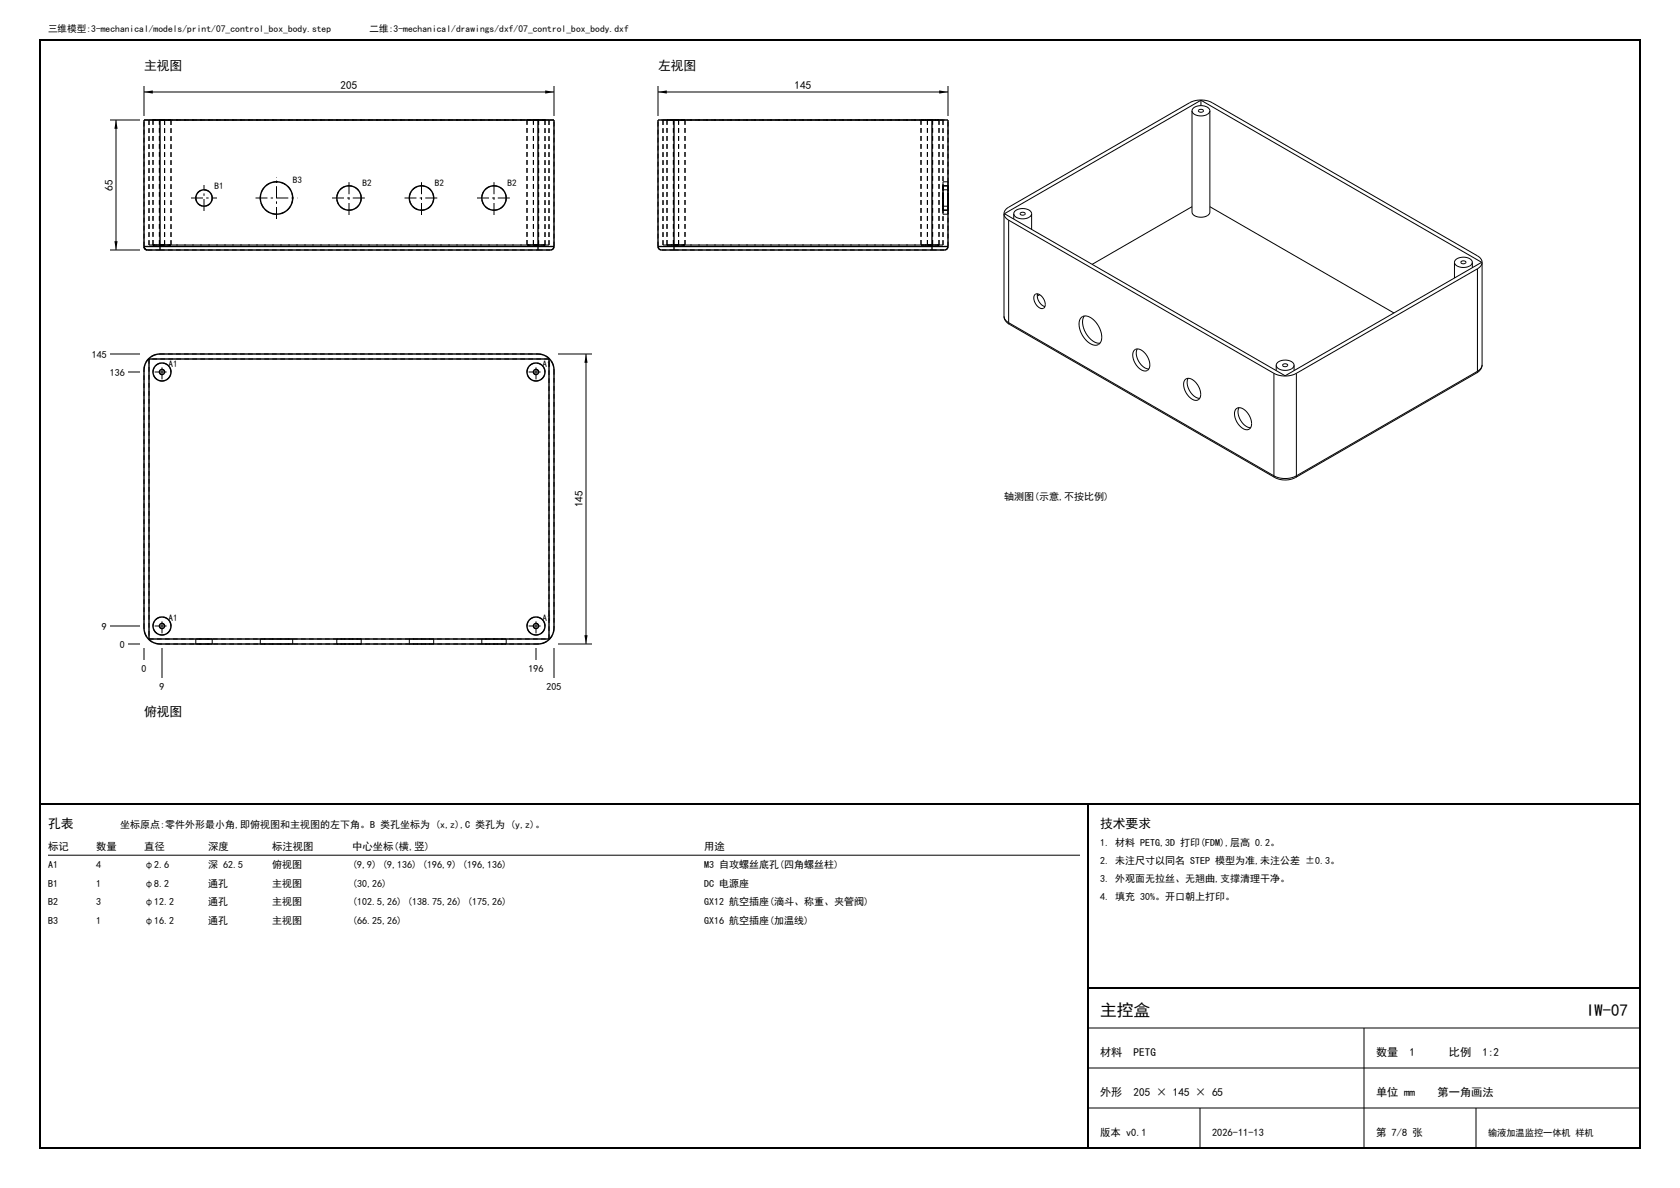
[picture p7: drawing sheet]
<svg xmlns="http://www.w3.org/2000/svg" width="420mm" height="297mm" viewBox="0 0 420 297" stroke-linecap="round" stroke-linejoin="round" font-family="sans-serif">
<path d="M10 10h400v277h-400zM10 201h400M272 201v86M272 247h138" fill="none" stroke="#000" stroke-width=".5"/>
<g fill="none" stroke="#000" stroke-width=".25" stroke-dasharray="1.2 .8" stroke-linecap="butt">
<path d="M36 30h4M37.3 30h100M38.3 30h4.5M38.3 30v31.2M39.9 30h1.3M39.9 30v31.2M40 30h94.5M41.2 30h-1.3M42.8 30h-4.5M131.8 30h4.5M131.8 30v31.2M133.4 30h1.3"/>
<path d="M133.4 30v31.2M134.7 30h-1.3M136.3 30h-4.5M137.3 30h-100M138.5 30h-4M165.8 30h70M166.8 30h4.5M166.8 30v31.2M168.4 30h1.3M168.4 30v31.2M168.5 30h-4M169 30h-2.2"/>
<path d="M169 30h-.6M169.7 30h-.7M169.7 30v31.2M171.3 30h-2.3M171.3 30v31.2M230.3 30h4.5M230.3 30v31.2M231.9 30h1.3M231.9 30v31.2M232.5 30h-2.2M232.5 30h-.6M233 30h4"/>
<path d="M233 30h-64.5M233.2 30h-.7M233.2 30v31.2M234.8 30h-2.3M234.8 30v31.2M235.8 30h-70M53.1 49.5a2.05 2.05 0 0 0-3-1.8 2.05 2.05 0 0 0-.3 3.4 2.05 2.05 0 0 0 3.2-1.2l.1-.4M73.2 49.5a4.1 4.1 0 0 0-5.9-3.6 4.1 4.1 0 0 0-.5 6.9 4.1 4.1 0 0 0 6.3-2.7l.1-.6M90.3 49.5a3.1 3.1 0 0 0-4.4-2.7 3.1 3.1 0 0 0-.4 5.2 3.1 3.1 0 0 0 4.8-2v-.5M108.4 49.5a3 3 0 0 0-4.4-2.7 3 3 0 0 0-.4 5.2 3 3 0 0 0 4.8-2v-.5M126.6 49.5a3 3 0 0 0-4.5-2.7 3 3 0 0 0-.4 5.2 3 3 0 0 0 4.8-2l.1-.5M235.8 49.5v-2.1"/>
<path d="M235.8 47.4v4.1M235.8 51.5v-2M235.8 49.5v-4.1M235.8 45.4v8.1M235.8 53.5v-4M235.8 49.5v-3.1M235.8 46.4v6.1M235.8 52.5v-3M235.8 51.5h1.2M235.8 47.4h1.2M235.8 53.5h1.2M235.8 45.4h1.2"/>
<path d="M235.8 52.5h1.2M235.8 46.4h1.2M237 49.5v-2.1M237 47.4v4.1M237 51.5v-2M237 49.5v-4.1M237 45.4v8.1M237 53.5v-4M237 49.5v-3.1M237 46.4v6.1M237 52.5v-3M36 61.6v-31.6"/>
<path d="M36 61.6l.3 .6 .6 .3M36.9 62.5h3.1M37.3 61.2v-31.2M37.3 61.2h100M38.3 61.2h4.5M39.9 61.2h1.3M40 62.5h94.5M41.2 61.2v-31.2M41.2 61.2h-1.3M42.8 61.2h-4.5M42.8 61.2v-31.2M131.8 61.2h4.5"/>
<path d="M133.4 61.2h1.3M134.5 62.5h3.1M134.7 61.2v-31.2M134.7 61.2h-1.3M136.3 61.2h-4.5M136.3 61.2v-31.2M137.3 61.2v-31.2M137.3 61.2h-100M138.5 61.6v-31.6M138.5 61.6l-.3 .6-.6 .3M164.5 61.6v-31.6M164.5 61.6l.3 .6 .6 .3"/>
<path d="M165.4 62.5h3.1M165.8 61.2v-31.2M165.8 61.2h70M166.8 61.2h4.5M168.4 61.2h1.3M168.5 62.5h64.5M169 61.2h-2.2M169 61.2h-.6M169.7 61.2h-.7M171.3 61.2h-2.3M230.3 61.2h4.5M231.9 61.2h1.3"/>
<path d="M232.5 61.2h-2.2M232.5 61.2h-.6M233 62.5h3.1M233.2 61.2h-.7M234.8 61.2h-2.3M235.8 61.2h-70M235.8 61.2v-31.2M237 61.6v-31.6M237 61.6l-.3 .6-.6 .3M36 92.5a4 4 0 0 1 4-4M37.3 89.7v70M40 88.5h94.5"/>
<path d="M41.2 93a.65 .65 0 0 0-1-.6 .65 .65 0 0 0-.1 1.1 .65 .65 0 0 0 1-.3l.1-.2M42.8 93a2.25 2.25 0 0 0-3.3-2 2.25 2.25 0 0 0-.4 3.8 2.25 2.25 0 0 0 3.6-1.4l.1-.4M134.5 88.5a4 4 0 0 1 4 4M134.7 93a.65 .65 0 0 0-1-.6 .65 .65 0 0 0-.1 1.1 .65 .65 0 0 0 1-.3l.1-.2M136.3 93a2.25 2.25 0 0 0-3.3-2 2.25 2.25 0 0 0-.4 3.8 2.25 2.25 0 0 0 3.6-1.4l.1-.4M137.3 89.7h-100M138.5 92.5v64.5M36 157v-64.5M37.3 159.7h100M41.2 156.5a.65 .65 0 0 0-1-.6 .65 .65 0 0 0-.1 1.1 .65 .65 0 0 0 1-.3l.1-.2M42.8 156.5a2.25 2.25 0 0 0-3.3-2 2.25 2.25 0 0 0-.4 3.8 2.25 2.25 0 0 0 3.6-1.4l.1-.4M49 159.7h4.1"/>
<path d="M49 159.7v1.3M53.1 159.7h-4.1M65.1 159.7h8.1M65.1 159.7v1.3M73.2 159.7h-8.1M84.2 159.7h6.1M84.2 159.7v1.3M90.3 159.7h-6.1M102.3 159.7h6.1M102.3 159.7v1.3M108.4 159.7h-6.1M120.5 159.7h6.1"/>
<path d="M120.5 159.7v1.3M126.6 159.7h-6.1M134.7 156.5a.65 .65 0 0 0-1-.6 .65 .65 0 0 0-.1 1.1 .65 .65 0 0 0 1-.3l.1-.2M136.3 156.5a2.25 2.25 0 0 0-3.3-2 2.25 2.25 0 0 0-.4 3.8 2.25 2.25 0 0 0 3.6-1.4l.1-.4M137.3 159.7v-70M138.5 157a4 4 0 0 1-4 4M40 161a4 4 0 0 1-4-4M49 161h4.1M53.1 161h-4.1M53.1 161v-1.3M65.1 161h8.1M73.2 161h-8.1"/>
<path d="M73.2 161v-1.3M84.2 161h6.1M90.3 161h-6.1M90.3 161v-1.3M102.3 161h6.1M108.4 161h-6.1M108.4 161v-1.3M120.5 161h6.1M126.6 161h-6.1M126.6 161v-1.3M134.5 161h-94.5"/>
</g>
<g fill="none" stroke="#000" stroke-width=".35">
<path d="M40 30h-4v31.6M40 30h94.5M40 30v31.6M134.5 30h4v31.6M134.5 30v31.6M168.5 30h-4v31.6M168.5 30h64.5M168.5 30v31.6M233 30h4v31.6M233 30v31.6M36 61.6a1.41 1.41 0 0 0 1.8 .9h2.2M36 61.6h4"/>
<path d="M40 61.6v.9M40 62.5h94.5M40 61.6h94.5M134.5 61.6h4M134.5 61.6v.9M138.5 61.6a1.41 1.41 0 0 1-1.8 .9h-2.2M164.5 61.6a1.41 1.41 0 0 0 1.8 .9h2.2M164.5 61.6h4M168.5 61.6v.9M168.5 62.5h64.5M168.5 61.6h64.5M233 61.6h4"/>
<path d="M233 61.6v.9M237 61.6a1.41 1.41 0 0 1-1.8 .9h-2.2M37.2 89.7l1.3-.9 1.5-.3h94.5a4 4 0 0 1 4 4v64.5a4 4 0 0 1-4 4h-94.5a4 4 0 0 1-4-4v-64.5l.3-1.5zM37.3 89.7h100v70h-100z"/>
<circle cx="51" cy="49.5" r="2.05"/>
<circle cx="69.1" cy="49.5" r="4.1"/>
<circle cx="87.2" cy="49.5" r="3.1"/>
<circle cx="105.4" cy="49.5" r="3.1"/>
<circle cx="123.5" cy="49.5" r="3.1"/>
<circle cx="40.5" cy="93" r=".65"/>
<circle cx="40.5" cy="93" r="2.25"/>
<circle cx="134" cy="93" r=".65"/>
<circle cx="134" cy="93" r="2.25"/>
<circle cx="40.5" cy="156.5" r=".65"/>
<circle cx="40.5" cy="156.5" r="2.25"/>
<circle cx="134" cy="156.5" r=".65"/>
<circle cx="134" cy="156.5" r="2.25"/>
</g>
<g fill="none" stroke="#000" stroke-width=".25">
<path d="M27.5 30h7.5M29 30v32.5M36 21.5v7.5M36 23h102.5M138.5 21.5v7.5M164.5 23h72.5M164.5 21.5v7.5M237 21.5v7.5M298 27.7v25.3a2.53 2.53 0 0 0 3.6 1.1l.7-.6 .2-.5v-25.3M298 27.7a2.53 2.53 0 0 0 3.6 1l.7-.5 .2-.5M298 27.7a2.48 2.48 0 0 1 3.5-1.1l.8 .6 .2 .5M299.6 27.6a.63 .63 0 0 1 .7-.4 .63 .63 0 0 1 .5 .6 .66 .66 0 0 1-.7 .3 .66 .66 0 0 1-.5-.5z"/>
<path d="M300.2 25.1v1.3M251 53.4a1.98 1.98 0 0 1 1.2-1.6l45.2-26.1a6.2 6.2 0 0 1 5.6 0l66.4 38.3a1.98 1.98 0 0 1 1.1 1.6M251 53.4a1.99 1.99 0 0 0 1.2 1.6M251 53.4v25.7M251.1 53.4l49.1-28.3 70.2 40.5-49.1 28.3zM252.2 55l66.3 38.3M252.2 55v25.7M253.4 53.4a2.53 2.53 0 0 0 3.6 1.1l.7-.6 .2-.5M253.4 53.4a2.48 2.48 0 0 1 3.5-1l.8 .5 .2 .5M253.4 53.4v1.4M255.1 53.3a.63 .63 0 0 1 .7-.4 .63 .63 0 0 1 .5 .7 .66 .66 0 0 1-.7 .2 .66 .66 0 0 1-.5-.5zM257.9 53.4v3.9"/>
<path d="M298 51.7l-25 14.4M302.5 51.7l46 26.5M27.5 62.5h7.5M251 79.1a1.99 1.99 0 0 0 1.2 1.6M251 79.1a2.37 2.37 0 0 0 1.3 2M258.7 73.7a1.62 1.62 0 0 1 2.2 1.1 1.59 1.59 0 0 1-.2 2.3 2.58 2.58 0 0 1-2-3.4zM259.4 73.5a2.86 2.86 0 0 0 1.8 3.1M259.9 73.7l-.6 .3M270.2 79.5a1.85 1.85 0 0 1 2.7 0 5.4 5.4 0 0 1 2.2 6.1 1.94 1.94 0 0 1-3.1-.1 5.4 5.4 0 0 1-1.9-5.8zM271.1 79l-.1 .2a5.3 5.3 0 0 0 3.8 6.6h.2M363.6 65.6a2.53 2.53 0 0 0 3.6 1l.7-.5 .2-.5M363.6 65.6a2.48 2.48 0 0 1 3.5-1.1l.8 .6 .2 .5"/>
<path d="M363.6 65.6v3.9M365.3 65.4a.63 .63 0 0 1 .7-.3 .63 .63 0 0 1 .4 .6 .66 .66 0 0 1-.6 .3 .66 .66 0 0 1-.5-.6zM368.1 65.6v1.3M369.4 67.2l-45.3 26.1M369.4 67.2v25.6M370.5 65.6a1.99 1.99 0 0 1-1.1 1.6M370.5 65.6v25.6M27.5 88.5h7.5M32 93h3M139.5 88.5h8.5M146.5 88.5v72.5M252.2 80.7l.1 .4"/>
<path d="M252.2 80.7l66.3 38.3M252.3 81.1l66.4 38.3M283.5 87.6a1.76 1.76 0 0 1 2.6 .6 3.3 3.3 0 0 1 .9 4.3 1.8 1.8 0 0 1-2.5-.7 3.7 3.7 0 0 1-1.1-4.1zM284.3 87.2a4 4 0 0 0 2.9 5M296.3 94.9a1.76 1.76 0 0 1 2.6 .6 3.3 3.3 0 0 1 .8 4.4 1.8 1.8 0 0 1-2.5-.8 3.7 3.7 0 0 1-1-4zM297 94.6a4 4 0 0 0 2.9 5M318.5 93.3a6.2 6.2 0 0 0 5.6 0M318.5 93.3v25.7M319.1 91.3a2.53 2.53 0 0 0 3.5 1l.8-.5 .1-.5M319.1 91.3a2.48 2.48 0 0 1 3.4-1.1l.9 .6 .1 .5M319.1 91.3v1.4M320.7 91.2a.63 .63 0 0 1 .7-.4 .63 .63 0 0 1 .5 .7 .66 .66 0 0 1-.7 .2 .66 .66 0 0 1-.5-.5z"/>
<path d="M323.5 91.3v1.4M324.1 93.3v25.7M369.2 93.2l-45.3 26.2M369.4 92.8l-.2 .4M369.4 92.8l-45.3 26.2M370.5 91.2a1.99 1.99 0 0 1-1.1 1.6M370.5 91.2a2.38 2.38 0 0 1-1.3 2M309 102.3a1.76 1.76 0 0 1 2.6 .6 3.3 3.3 0 0 1 .8 4.3 1.8 1.8 0 0 1-2.5-.7 3.7 3.7 0 0 1-1-4.1zM309.8 101.9a4 4 0 0 0 2.8 5M318.5 119a6.2 6.2 0 0 0 5.6 0M318.5 119l.2 .4M318.7 119.4a5.7 5.7 0 0 0 5.2 0"/>
<path d="M324.1 119l-.2 .4M27.5 156.5h7.5M32 161h3M36 162v3M40.5 162v7.5M134 162v3M138.5 162v7.5M139.5 161h8.5M12 213.8h258M272 257h138M341 257v30M272 267h138"/>
<path d="M272 277h138M300 277v10M369 277v10"/>
</g>
<path d="M29 30l.4 2.2h-.8zM36 23l2.2-.4v.8zM136.3 22.6l2.2 .4-2.2 .4zM164.5 23l2.2-.4v.8zM234.8 22.6l2.2 .4-2.2 .4zM28.6 60.3h.8l-.4 2.2zM146.5 88.5l.4 2.2h-.8zM146.1 158.8h.8l-.4 2.2z" fill="#000"/>
<g fill="none" stroke="#000" stroke-width=".25" stroke-dasharray="3 .8 .6 .8" stroke-linecap="butt">
<path d="M47.8 49.5h6.5M51 52.7v-6.5M63.9 49.5h10.5M69.1 54.7v-10.5M83 49.5h8.5M87.3 53.7v-8.5M101.1 49.5h8.5M105.4 53.7v-8.5M119.3 49.5h8.5M123.5 53.7v-8.5M38.7 93h3.7M40.5 94.8v-3.7"/>
<path d="M132.2 93h3.7M134 94.8v-3.7M38.7 156.5h3.7M40.5 158.3v-3.7M132.2 156.5h3.7M134 158.3v-3.7"/>
</g>
<g font-size="4.2">
<text x="275" y="254">主控盒</text>
<text x="396.5" y="254">IW-07</text>
</g>
<g font-size="3.2">
<text x="36" y="17.5">主视图</text>
<text x="164.5" y="17.5">左视图</text>
<text x="36" y="179">俯视图</text>
<text x="12" y="207">孔表</text>
<text x="275" y="207">技术要求</text>
</g>
<g font-size="2.8">
<text x="85.2" y="22.2">205</text>
<text x="198.7" y="22.2">145</text>
<text x="28.2" y="47.6" transform="rotate(-90 28.2 47.6)">65</text>
<text x="145.7" y="126.8" transform="rotate(-90 145.7 126.8)">145</text>
<text x="275" y="264">材料</text>
<text x="283.4" y="264">PETG</text>
<text x="344" y="264">数量</text>
<text x="352.4" y="264">1</text>
<text x="362.2" y="264">比例</text>
<text x="370.6" y="264">1:2</text>
<text x="275" y="274">外形</text>
<text x="283.4" y="274">205 × 145 × 65</text>
<text x="344" y="274">单位 mm</text>
<text x="359.4" y="274">第一角画法</text>
</g>
<g font-size="2.6">
<text x="12" y="212.5">标记</text>
<text x="24" y="212.5">数量</text>
<text x="36" y="212.5">直径</text>
<text x="52" y="212.5">深度</text>
<text x="68" y="212.5">标注视图</text>
<text x="88" y="212.5">中心坐标(横,竖)</text>
<text x="176" y="212.5">用途</text>
<text x="275" y="284">版本 v0.1</text>
<text x="303" y="284">2026-11-13</text>
<text x="344" y="284">第 7/8 张</text>
</g>
<g font-size="2.5">
<text x="23" y="89.4">145</text>
<text x="27.5" y="93.9">136</text>
<text x="251" y="125">轴测图(示意,不按比例)</text>
<text x="25.5" y="157.4">9</text>
<text x="30" y="161.9">0</text>
<text x="35.4" y="168">0</text>
<text x="132.1" y="168">196</text>
<text x="39.9" y="172.5">9</text>
<text x="136.6" y="172.5">205</text>
<text x="30" y="207">坐标原点:零件外形最小角,即俯视图和主视图的左下角。B 类孔坐标为 (x,z),C 类孔为 (y,z)。</text>
<text x="275" y="211.5">1. 材料 PETG,3D 打印(FDM),层高 0.2。</text>
<text x="275" y="216">2. 未注尺寸以同名 STEP 模型为准,未注公差 ±0.3。</text>
<text x="12" y="217.1">A1</text>
<text x="12" y="221.7">B1</text>
<text x="24" y="217.1">4</text>
<text x="24" y="221.7">1</text>
<text x="36" y="217.1">φ2.6</text>
<text x="36" y="221.7">φ8.2</text>
<text x="52" y="217.1">深 62.5</text>
<text x="52" y="221.7">通孔</text>
<text x="68" y="217.1">俯视图</text>
<text x="68" y="221.7">主视图</text>
<text x="88" y="217.1">(9,9) (9,136) (196,9) (196,136)</text>
<text x="88" y="221.7">(30,26)</text>
<text x="176" y="217.1">M3 自攻螺丝底孔(四角螺丝柱)</text>
<text x="176" y="221.7">DC 电源座</text>
<text x="275" y="220.5">3. 外观面无拉丝、无翘曲,支撑清理干净。</text>
<text x="12" y="226.3">B2</text>
<text x="24" y="226.3">3</text>
<text x="36" y="226.3">φ12.2</text>
<text x="52" y="226.3">通孔</text>
<text x="68" y="226.3">主视图</text>
<text x="88" y="226.3">(102.5,26) (138.75,26) (175,26)</text>
<text x="176" y="226.3">GX12 航空插座(滴斗、称重、夹管阀)</text>
<text x="275" y="225">4. 填充 30%。开口朝上打印。</text>
<text x="12" y="230.9">B3</text>
<text x="24" y="230.9">1</text>
<text x="36" y="230.9">φ16.2</text>
<text x="52" y="230.9">通孔</text>
<text x="68" y="230.9">主视图</text>
<text x="88" y="230.9">(66.25,26)</text>
<text x="176" y="230.9">GX16 航空插座(加温线)</text>
</g>
<g font-size="2.4">
<text x="12" y="8">三维模型:3-mechanical/models/print/07_control_box_body.step</text>
<text x="92.4" y="8">二维:3-mechanical/drawings/dxf/07_control_box_body.dxf</text>
</g>
<g font-size="2.3">
<text x="53.6" y="47.2">B1</text>
<text x="73.2" y="45.7">B3</text>
<text x="90.6" y="46.4">B2</text>
<text x="108.7" y="46.4">B2</text>
<text x="126.9" y="46.4">B2</text>
<text x="42.1" y="91.7">A1</text>
<text x="135.6" y="91.7">A1</text>
<text x="42.1" y="155.2">A1</text>
<text x="135.6" y="155.2">A1</text>
<text x="372" y="284">输液加温监控一体机 样机</text>
</g>
</svg>
